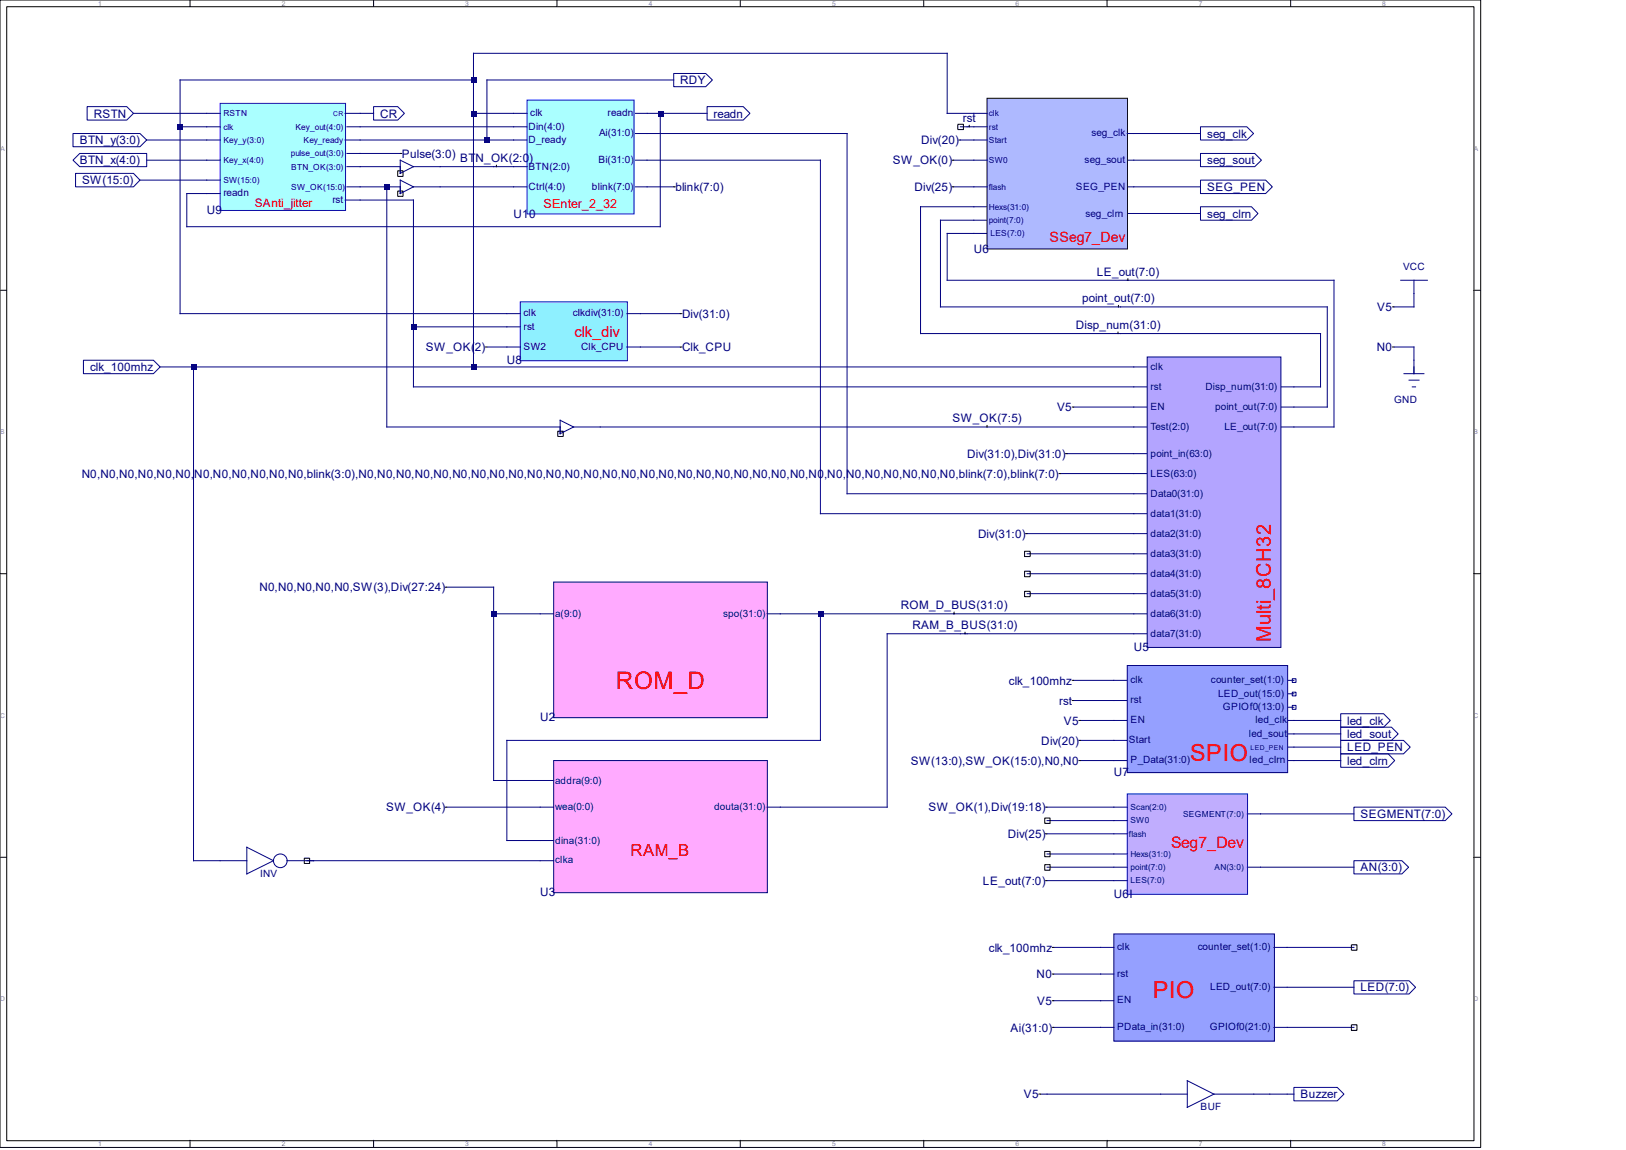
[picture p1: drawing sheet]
<svg xmlns="http://www.w3.org/2000/svg" width="297mm" height="210mm" viewBox="0 0 297 210" stroke-linecap="round" stroke-linejoin="round" font-family="sans-serif">
<g fill="none" stroke="#000" stroke-width=".18">
<path d="M0 0h270.5v209.5h-270.5zM1.2 1.2h268v207.1h-268zM34.7 0v1.2M68.2 0v1.2M101.7 0v1.2M135.2 0v1.2M168.7 0v1.2M202.2 0v1.2M235.8 0v1.2M0 53h1.2M269.2 53h1.2M0 104.8h1.2"/>
<path d="M269.2 104.8h1.2M0 156.5h1.2M269.2 156.5h1.2M34.7 208.2v1.3M68.2 208.2v1.3M101.7 208.2v1.3M135.2 208.2v1.3M168.7 208.2v1.3M202.2 208.2v1.3M235.8 208.2v1.3"/>
</g>
<path d="M177.9 37.8h2.4M205.9 34.1h1.2M205.9 29.3h1.2M205.9 39h1.2M177.9 42.6h2.4M177.9 40.2h2.4" fill="none" stroke="#000080" stroke-width=".18"/>
<path d="M180.3 17.9h25.7v27.6h-25.7z" fill-rule="evenodd" fill="#aeb9ff"/>
<path d="M180.3 17.9h25.7v27.6h-25.7z" fill="none" stroke="#000" stroke-width=".18"/>
<path d="M177.9 29.3h2.4M177.9 34.1h2.4M177.9 20.7h2.4M177.9 23.2h2.4M177.9 25.6h2.4M205.9 24.4h13.4M207.1 29.3h12.2M207.1 34.1h12.2M207.1 39h12.2" fill="none" stroke="#000080" stroke-width=".18"/>
<path d="M95 55.1h19.6v10.8h-19.6z" fill-rule="evenodd" fill="#8ef0ff"/>
<path d="M95 55.1h19.6v10.8h-19.6z" fill="none" stroke="#00f" stroke-width=".18"/>
<g fill="none" stroke="#000080" stroke-width=".18">
<path d="M174.2 29.3h3.7M174.2 34.1h3.7M175.4 23.2h2.5M175.4 25.6h2.5M92.6 59.7h2.4M92.6 57.3h2.4M114.5 57.3h2.5M92.6 63.4h2.4M114.5 63.4h2.5M207.1 78h2.4M207.1 67h2.4M207.1 70.7h2.4"/>
<path d="M207.1 74.3h2.4M233.9 78h2.4M233.9 70.7h2.4M233.9 74.3h2.4M207.1 82.8h2.4M207.1 86.5h2.4M207.1 90.2h2.4M207.1 93.8h2.4M207.1 97.5h2.4M207.1 101.1h2.4M207.1 104.8h2.4M207.1 108.4h2.4"/>
<path d="M207.1 112.1h2.4M207.1 115.7h2.4"/>
</g>
<path d="M173.9 29.3h.3M173.9 34.1h.3M175 22.7h1v1h-1zM175.1 25.6h.3M177 22.9v.3" fill="none" stroke="#000" stroke-width=".18"/>
<path d="M209.5 65.2h24.5v53h-24.5z" fill-rule="evenodd" fill="#b3a4ff"/>
<path d="M115.7 20.7h2.5M115.7 24.4h2.5M115.7 29.3h2.5M115.7 34.1h2.5M177.9 37.8h-9.8v23.1h73.1v9.8h-4.9M177.9 40.2h-6.1v15.8h70.6v18.3h-6.1M177.9 42.6h-4.9v8.6h70.7v26.8h-7.4M209.5 65.2h24.5v53h-24.5z" fill="none" stroke="#000080" stroke-width=".18"/>
<path d="M204.3 55.8v.2M206 50.9v.3M204.2 60.6v.3" fill="none" stroke="#000" stroke-width=".18"/>
<path d="M96.3 18.3h19.5v20.8h-19.5z" fill-rule="evenodd" fill="#aff"/>
<path d="M96.3 18.3h19.5v20.8h-19.5z" fill="none" stroke="#00f" stroke-width=".18"/>
<path d="M93.8 23.2h2.5M93.8 25.6h2.5M93.8 20.7h2.5M93.8 34.1h2.5M93.8 30.4h2.5M118.2 20.7h11M120.6 20.7v20.7h-86.5v-6.1h3.7" fill="none" stroke="#000080" stroke-width=".18"/>
<path d="M120.1 20.2h1.1v1.1h-1.1z" fill-rule="evenodd" fill="#000080"/>
<g fill="none" stroke="#000080" stroke-width=".18">
<path d="M65.8 20.7h2.4M118.2 24.4h36.5v65.8h52.4M118.2 29.3h31.7v64.5h57.2M118.2 34.1h4.9M117 57.3h7.2M117 63.4h7.2M196.1 74.3h11M187.6 97.5h19.5M193.7 86.5h13.4M194.9 82.8h12.2M187.6 101.1h19.5M187.6 104.8h19.5"/>
<path d="M187.6 108.4h19.5"/>
</g>
<path d="M123.1 34.1h.3M124.2 57.3h.4M124.2 63.4h.4M195.8 74.3h.3M187.3 97.5h.3M193.4 86.5h.3M194.6 82.8h.3M187.2 100.7h1v.9h-1zM187.2 104.3h1v1h-1zM187.2 108h1v1h-1z" fill="none" stroke="#000" stroke-width=".18"/>
<path d="M40.2 18.9h22.9v19.5h-22.9z" fill-rule="evenodd" fill="#aff"/>
<path d="M40.2 18.9h22.9v19.5h-22.9z" fill="none" stroke="#00f" stroke-width=".18"/>
<g fill="none" stroke="#000080" stroke-width=".18">
<path d="M123.1 14.6h-34.2v11M37.8 32.9h2.4M37.8 35.3h2.4M37.8 25.6h2.4M37.8 29.3h2.4M37.8 20.7h2.4M37.8 23.2h2.4M63 25.6h30.8M63 20.7h2.8M63 36.5h2.8M63.4 23.2h30.4M63.4 34.1h2.4"/>
<path d="M63.4 28h2.4M63.4 30.4h2.4"/>
</g>
<path d="M88.5 25.1h1v1h-1z" fill-rule="evenodd" fill="#000080"/>
<path d="M65.8 28h7.3M65.8 34.1h7.3v1.2M70.7 34.1v43.9h31.6v1.2" fill="none" stroke="#000080" stroke-width=".18"/>
<path d="M73.1 28h.3" fill="none" stroke="#000" stroke-width=".18"/>
<path d="M70.2 33.7h1v.9h-1z" fill-rule="evenodd" fill="#000080"/>
<path d="M72.6 34.9h1v1h-1zM101.9 78.7h1v1h-1z" fill="none" stroke="#000" stroke-width=".18"/>
<path d="M65.8 36.5h9.7v34.2h131.6M75.5 59.7h17.1" fill="none" stroke="#000080" stroke-width=".18"/>
<path d="M75.1 59.2h1v1h-1z" fill-rule="evenodd" fill="#000080"/>
<path d="M86.5 14.6h-53.6v42.7h59.7M24.4 20.7h13.4M25.6 32.9h12.2M26.8 25.6h11M26.8 29.3h11M32.9 23.2h4.9M86.5 20.7h7.3M177.9 20.7h-4.9v-11h-86.5v57.3M29.3 67h177.8M35.3 67v90.2h4.9M88.9 63.4h3.7" fill="none" stroke="#000080" stroke-width=".18"/>
<path d="M88.6 63.4h.3" fill="none" stroke="#000" stroke-width=".18"/>
<g fill="#000080">
<path d="M32.4 22.7h1v1h-1z" fill-rule="evenodd"/>
<path d="M34.9 66.5h1v1h-1z" fill-rule="evenodd"/>
<path d="M86.1 14.2h.9v1h-.9z" fill-rule="evenodd"/>
<path d="M86.1 20.2h.9v1.1h-.9z" fill-rule="evenodd"/>
<path d="M86.1 66.5h.9v1h-.9z" fill-rule="evenodd"/>
</g>
<path d="M65.8 30.4h7.3M73.1 29.3l2.4 1.1-2.4 1.3zM73.1 32.9l2.4 1.2-2.4 1.2zM75.5 34.1h18.3M75.5 30.4h18.3M102.3 76.8l2.5 1.2-2.5 1.2zM104.8 78h102.3" fill="none" stroke="#000080" stroke-width=".18"/>
<path d="M72.6 31.2h1v1h-1zM90.7 30.1v.3M180.3 77.7v.3" fill="none" stroke="#000" stroke-width=".18"/>
<path d="M101.1 138.9h39.1v24.1h-39.1z" fill-rule="evenodd" fill="#faf"/>
<path d="M142.5 112.1h64.6M149.9 112.1v23.1h-57.3v18.3h8.5M101.1 138.9h39.1v24.1h-39.1zM98.7 142.5h2.4M98.7 157.2h2.4M98.7 147.4h2.4M140.1 147.4h2.4" fill="none" stroke="#000080" stroke-width=".18"/>
<path d="M149.4 111.6h1v1h-1z" fill-rule="evenodd" fill="#000080"/>
<path d="M174.3 111.8v.3" fill="none" stroke="#000" stroke-width=".18"/>
<path d="M101.1 106.3h39.1v24.8h-39.1z" fill-rule="evenodd" fill="#faf"/>
<path d="M81.6 107.2h8.6v35.3h8.5M90.2 112.1h10.9M101.1 106.3h39.1v24.8h-39.1zM140.1 112.1h2.4M207.1 115.7h-45v31.7h-19.6" fill="none" stroke="#000080" stroke-width=".18"/>
<path d="M81.3 107.2h.3M176.3 115.4v.3" fill="none" stroke="#000" stroke-width=".18"/>
<path d="M89.7 111.6h1v1h-1z" fill-rule="evenodd" fill="#000080"/>
<g fill="none" stroke="#000080" stroke-width=".18">
<path d="M255.9 51.2h4.8M258.3 51.2v4.8h-3.7M254.6 63.4h3.7v4.8M256.5 68.2h3.6M257.4 69.4h1.8M258 70.7h.6M197.4 138.9h8.5M203.5 124.2h2.4M203.5 127.9h2.4M203.5 131.6h2.4M203.5 135.2h2.4M235.1 138.9h1.2"/>
<path d="M235.1 124.2h1.2M235.1 131.6h1.2M235.1 126.7h1.2M235.1 129.2h1.2M235.1 134h1.2M235.1 136.4h1.2M56 157.2h42.7M81.6 147.4h17.1"/>
</g>
<path d="M254.3 56h.3M254.3 63.4h.3M197.1 138.9h.3M55.6 156.7h1v1h-1zM81.3 147.4h.3" fill="none" stroke="#000" stroke-width=".18"/>
<path d="M205.9 121.5h29.3v19.6h-29.3z" fill-rule="evenodd" fill="#95a0ff"/>
<path d="M196.1 127.9h7.4M196.1 124.2h7.4M197.4 131.6h6.1M197.4 135.2h6.1M205.9 121.5h29.3v19.6h-29.3zM236.1 128.8h.6v.7h-.6zM236.1 126.4h.6v.7h-.6zM236.1 124h.6v.6h-.6zM236.3 131.6h8.6M236.3 138.9h8.6M236.3 136.4h8.6M236.3 134h8.6" fill="none" stroke="#000080" stroke-width=".18"/>
<path d="M195.8 127.9h.3M195.8 124.2h.3M197.1 131.6h.3M197.1 135.2h.3" fill="none" stroke="#000" stroke-width=".18"/>
<path d="M205.9 145h22v18.3h-22z" fill-rule="evenodd" fill="#c0adfe"/>
<path d="M205.9 145h22v18.3h-22z" fill="none" stroke="#00f" stroke-width=".18"/>
<g fill="none" stroke="#000080" stroke-width=".18">
<path d="M15.9 19.5h7.3l1.2 1.2-1.2 1.2h-7.3zM68.2 19.5h4.4l1.3 1.2-1.3 1.2h-4.4zM123.1 13.4h5.8l1.2 1.2-1.2 1.2h-5.8zM129.2 19.5h6.6l1.2 1.2-1.2 1.2h-6.6zM13.3 24.4h12.3l1.2 1.2-1.2 1.2h-12.3zM13.3 29.3l1.3-1.3h12.2v2.4h-12.2zM13.8 31.7h10.6l1.2 1.2-1.2 1.2h-10.6zM219.3 23.2h8.5l1.2 1.2-1.2 1.2h-8.5zM219.3 28h9.9l1.2 1.3-1.2 1.1h-9.9zM219.3 32.9h11.9l1.2 1.2-1.2 1.2h-11.9zM219.3 37.8h9.3l1.2 1.2-1.2 1.2h-9.3zM15.2 65.8h12.8l1.3 1.2-1.3 1.2h-12.8z"/>
<path d="M244.9 132.8h9.3l1.2 1.2-1.2 1.2h-9.3zM244.9 135.2h11.5l1.2 1.2-1.2 1.3h-11.5zM244.9 137.7h8.7l1.2 1.2-1.2 1.2h-8.7zM244.9 130.3h7.8l1.3 1.3-1.3 1.2h-7.8zM40.2 157.2h4.9M45.1 154.7l4.9 2.5-4.9 2.4zM52.4 157.2h4.9M191.3 147.4h14.6M191.3 158.4h14.6M191.3 152.3h14.6M191.3 149.9h14.6M191.3 156h14.6"/>
<path d="M227.8 148.6h19.5M227.8 158.4h19.5M247.3 147.4h16.7l1.2 1.2-1.2 1.3h-16.7zM247.3 157.2h8.8l1.2 1.2-1.2 1.2h-8.8zM191.3 160.8h14.6"/>
<circle cx="51.2" cy="157.2" r="1.25"/>
</g>
<path d="M190.8 149.4h1v1h-1zM190.8 155.5h1v1h-1zM190.8 157.9h1v1h-1zM191 147.4h.3M191 152.3h.3M191 160.8h.3" fill="none" stroke="#000" stroke-width=".18"/>
<path d="M203.5 170.6h29.3v19.5h-29.3z" fill-rule="evenodd" fill="#95a0ff"/>
<g fill="none" stroke="#000080" stroke-width=".18">
<path d="M192.5 173h11M192.5 177.9h11M203.5 170.6h29.3v19.5h-29.3zM232.7 173h14.6M247.3 179.1h10.1l1.2 1.2-1.2 1.2h-10.1zM190.1 199.8h26.8M192.5 182.8h11M192.5 187.6h11M216.9 197.4l4.8 2.4-4.8 2.4zM221.7 199.8h14.6M232.7 187.6h14.6M232.7 180.3h14.6"/>
<path d="M236.3 198.6h8l1.2 1.2-1.2 1.2h-8z"/>
</g>
<path d="M192.2 173h.3M192.2 177.9h.3M246.8 172.6h1.1v.9h-1.1zM189.7 199.8h.4M192.2 187.6h.3M192.2 182.8h.3M246.8 187.2h1.1v1h-1.1z" fill="none" stroke="#000" stroke-width=".18"/>
<text font-size="4.4" fill="#f00" x="112.5" y="125.8">ROM_D</text>
<g font-size="4.3" fill="#f00">
<text x="217.4" y="139">SPIO</text>
<text x="210.6" y="182.3">PIO</text>
</g>
<text font-size="3.7" fill="#f00" x="232.2" y="117.2" transform="rotate(-90 232.2 117.2)">Multi_8CH32</text>
<text font-size="3" fill="#f00" x="115.2" y="156.3">RAM_B</text>
<text font-size="2.9" fill="#f00" x="213.9" y="154.9">Seg7_Dev</text>
<text font-size="2.7" fill="#f00" x="104.9" y="61.5">clk_div</text>
<text font-size="2.6" fill="#f00" x="191.7" y="44.2">SSeg7_Dev</text>
<text font-size="2.3" fill="#f00" x="99.3" y="38.1">SEnter_2_32</text>
<g font-size="2.1" fill="#000080">
<text x="124.2" y="15.4">RDY</text>
<text x="17.1" y="21.5">RSTN</text>
<text x="69.4" y="21.5">CR</text>
<text x="130.3" y="21.5">readn</text>
<text x="175.9" y="22.3">rst</text>
<text x="14.6" y="26.3">BTN_y(3:0)</text>
<text x="73.4" y="28.8">Pulse(3:0)</text>
<text x="84.1" y="29.6">BTN_OK(2:0)</text>
<text x="168.3" y="26.3">Div(20)</text>
<text x="220.5" y="25.1">seg_clk</text>
<text x="14.6" y="30">BTN_x(4:0)</text>
<text x="15" y="33.7">SW(15:0)</text>
<text x="123.4" y="34.9">blink(7:0)</text>
<text x="163.1" y="30">SW_OK(0)</text>
<text x="167" y="34.9">Div(25)</text>
<text x="220.5" y="30">seg_sout</text>
<text x="220.5" y="34.9">SEG_PEN</text>
<text x="37.8" y="39.2">U9</text>
<text x="93.8" y="39.8">U10</text>
<text x="220.5" y="39.8">seg_clrn</text>
<text x="177.9" y="46.1">U6</text>
<text x="200.3" y="50.3">LE_out(7:0)</text>
<text x="124.6" y="58">Div(31:0)</text>
<text x="197.7" y="55.2">point_out(7:0)</text>
<text x="251.6" y="56.8">V5</text>
<text x="77.8" y="64.1">SW_OK(2)</text>
<text x="124.6" y="64.1">Clk_CPU</text>
<text x="196.5" y="60.1">Disp_num(31:0)</text>
<text x="251.5" y="64.1">N0</text>
<text x="16.5" y="67.8">clk_100mhz</text>
<text x="92.6" y="66.5">U8</text>
<text x="174" y="77.1">SW_OK(7:5)</text>
<text x="193.1" y="75.1">V5</text>
<text x="176.7" y="83.6">Div(31:0),Div(31:0)</text>
<text x="14.9" y="87.2">N0,N0,N0,N0,N0,N0,N0,N0,N0,N0,N0,N0,blink(3:0),N0,N0,N0,N0,N0,N0,N0,N0,N0,N0,N0,N0,N0,N0,N0,N0,N0,N0,N0,N0,N0,N0,N0,N0,N0,N0,N0,N0,N0,N0,N0,N0,blink(7:0),blink(7:0)</text>
<text x="178.6" y="98.2">Div(31:0)</text>
<text x="47.4" y="108">N0,N0,N0,N0,N0,SW(3),Div(27:24)</text>
<text x="164.5" y="111.3">ROM_D_BUS(31:0)</text>
<text x="166.7" y="114.9">RAM_B_BUS(31:0)</text>
<text x="207.1" y="119">U5</text>
<text x="184.3" y="125">clk_100mhz</text>
<text x="98.7" y="131.7">U2</text>
<text x="193.5" y="128.7">rst</text>
<text x="190.2" y="136">Div(20)</text>
<text x="194.3" y="132.3">V5</text>
<text x="246.1" y="134.8">led_sout</text>
<text x="246.1" y="137.2">LED_PEN</text>
<text x="246.1" y="132.3">led_clk</text>
<text x="166.4" y="139.7">SW(13:0),SW_OK(15:0),N0,N0</text>
<text x="203.5" y="141.8">U7</text>
<text x="246.1" y="139.7">led_clrn</text>
<text x="70.5" y="148.2">SW_OK(4)</text>
<text x="169.6" y="148.2">SW_OK(1),Div(19:18)</text>
<text x="248.5" y="149.4">SEGMENT(7:0)</text>
<text x="184.1" y="153">Div(25)</text>
<text x="179.5" y="161.6">LE_out(7:0)</text>
<text x="248.5" y="159.1">AN(3:0)</text>
<text x="98.7" y="163.7">U3</text>
<text x="203.5" y="164">U6I</text>
<text x="180.6" y="173.8">clk_100mhz</text>
<text x="189.4" y="178.6">N0</text>
<text x="189.4" y="183.5">V5</text>
<text x="248.5" y="181.1">LED(7:0)</text>
<text x="184.6" y="188.4">Ai(31:0)</text>
<text x="187" y="200.6">V5</text>
<text x="237.6" y="200.6">Buzzer</text>
</g>
<text font-size="2.1" fill="#f00" x="46.5" y="37.8">SAnti_jitter</text>
<g font-size="1.8" fill="#000080">
<text x="96.6" y="23.7">Din(4:0)</text>
<text x="96.9" y="21.3">clk</text>
<text x="111" y="21.3">readn</text>
<text x="96.6" y="26.1">D_ready</text>
<text x="109.3" y="29.8">Bi(31:0)</text>
<text x="109.4" y="24.9">Ai(31:0)</text>
<text x="198.1" y="29.8">seg_sout</text>
<text x="199.3" y="24.9">seg_clk</text>
<text x="40.8" y="35.9">readn</text>
<text x="96.6" y="34.6">Ctrl(4:0)</text>
<text x="96.6" y="31">BTN(2:0)</text>
<text x="108.1" y="34.6">blink(7:0)</text>
<text x="196.5" y="34.6">SEG_PEN</text>
<text x="60.7" y="37.1">rst</text>
<text x="198.3" y="39.5">seg_clrn</text>
<text x="256.3" y="49.3">VCC</text>
<text x="95.6" y="57.8">clk</text>
<text x="104.6" y="57.8">clkdiv(31:0)</text>
<text x="95.6" y="60.2">rst</text>
<text x="95.6" y="63.9">SW2</text>
<text x="106.1" y="63.9">Clk_CPU</text>
<text x="210.1" y="67.5">clk</text>
<text x="210.1" y="71.2">rst</text>
<text x="220.2" y="71.2">Disp_num(31:0)</text>
<text x="210.1" y="74.8">EN</text>
<text x="222" y="74.8">point_out(7:0)</text>
<text x="254.6" y="73.6">GND</text>
<text x="210.1" y="78.5">Test(2:0)</text>
<text x="210.1" y="83.4">point_in(63:0)</text>
<text x="223.6" y="78.5">LE_out(7:0)</text>
<text x="210.1" y="87">LES(63:0)</text>
<text x="210.1" y="90.7">Data0(31:0)</text>
<text x="210.1" y="94.4">data1(31:0)</text>
<text x="210.1" y="98">data2(31:0)</text>
<text x="210.1" y="101.6">data3(31:0)</text>
<text x="210.1" y="105.3">data4(31:0)</text>
<text x="101.4" y="112.6">a(9:0)</text>
<text x="132.1" y="112.6">spo(31:0)</text>
<text x="210.1" y="109">data5(31:0)</text>
<text x="210.1" y="112.6">data6(31:0)</text>
<text x="210.1" y="116.3">data7(31:0)</text>
<text x="206.5" y="124.8">clk</text>
<text x="221.2" y="124.8">counter_set(1:0)</text>
<text x="206.5" y="128.4">rst</text>
<text x="222.5" y="127.3">LED_out(15:0)</text>
<text x="223.4" y="129.7">GPIOf0(13:0)</text>
<text x="206.2" y="135.8">Start</text>
<text x="206.5" y="132.1">EN</text>
<text x="228.1" y="134.5">led_sout</text>
<text x="229.4" y="132.1">led_clk</text>
<text x="101.4" y="143.1">addra(9:0)</text>
<text x="206.5" y="139.4">P_Data(31:0)</text>
<text x="228.3" y="139.4">led_clrn</text>
<text x="101.4" y="148">wea(0:0)</text>
<text x="130.4" y="148">douta(31:0)</text>
<text x="101.4" y="154.1">dina(31:0)</text>
<text x="47.5" y="160.1">INV</text>
<text x="101.4" y="157.7">clka</text>
<text x="204" y="173.5">clk</text>
<text x="218.8" y="173.5">counter_set(1:0)</text>
<text x="204" y="178.4">rst</text>
<text x="204" y="183.3">EN</text>
<text x="221.1" y="180.8">LED_out(7:0)</text>
<text x="204" y="188.2">PData_in(31:0)</text>
<text x="221" y="188.2">GPIOf0(21:0)</text>
<text x="219.3" y="202.8">BUF</text>
</g>
<g font-size="1.5" fill="#000080">
<text x="40.8" y="21.3">RSTN</text>
<text x="40.8" y="23.7">clk</text>
<text x="54" y="23.7">Key_out(4:0)</text>
<text x="180.6" y="21.3">clk</text>
<text x="180.6" y="23.7">rst</text>
<text x="40.8" y="26.1">Key_y(3:0)</text>
<text x="40.8" y="29.8">Key_x(4:0)</text>
<text x="53.1" y="28.6">pulse_out(3:0)</text>
<text x="55.4" y="26.1">Key_ready</text>
<text x="180.6" y="29.8">SW0</text>
<text x="180.6" y="26.1">Start</text>
<text x="40.8" y="33.4">SW(15:0)</text>
<text x="53.2" y="34.6">SW_OK(15:0)</text>
<text x="53.2" y="31">BTN_OK(3:0)</text>
<text x="180.6" y="34.6">flash</text>
<text x="180.6" y="40.7">point(7:0)</text>
<text x="180.6" y="38.3">Hexs(31:0)</text>
<text x="180.9" y="43.2">LES(7:0)</text>
<text x="206.5" y="148">Scan(2:0)</text>
<text x="216.1" y="149.2">SEGMENT(7:0)</text>
<text x="206.2" y="152.8">flash</text>
<text x="206.5" y="150.4">SW0</text>
<text x="206.5" y="161.3">LES(7:0)</text>
<text x="206.5" y="158.9">point(7:0)</text>
<text x="206.5" y="156.5">Hexs(31:0)</text>
<text x="221.9" y="158.9">AN(3:0)</text>
</g>
<g font-size="1.2" fill="#808080">
<text x="17.9" y="1.1">1</text>
<text x="51.5" y="1.1">2</text>
<text x="85" y="1.1">3</text>
<text x="118.5" y="1.1">4</text>
<text x="152" y="1.1">5</text>
<text x="185.5" y="1.1">6</text>
<text x="219" y="1.1">7</text>
<text x="252.5" y="1.1">8</text>
<text x=".1" y="27.6">A</text>
<text x="269.2" y="27.6">A</text>
<text x="0" y="79.3">B</text>
<text x="269.1" y="79.3">B</text>
<text x="0" y="131.1">C</text>
<text x="269.1" y="131.1">C</text>
<text x="0" y="182.9">D</text>
<text x="269.1" y="182.9">D</text>
<text x="17.9" y="209.3">1</text>
<text x="51.5" y="209.3">2</text>
<text x="85" y="209.3">3</text>
<text x="118.5" y="209.3">4</text>
<text x="152" y="209.3">5</text>
<text x="185.5" y="209.3">6</text>
<text x="219" y="209.3">7</text>
<text x="252.5" y="209.3">8</text>
</g>
<g font-size="1.2" fill="#000080">
<text x="60.8" y="21.2">CR</text>
<text x="228.4" y="136.9">LED_PEN</text>
</g>
</svg>
